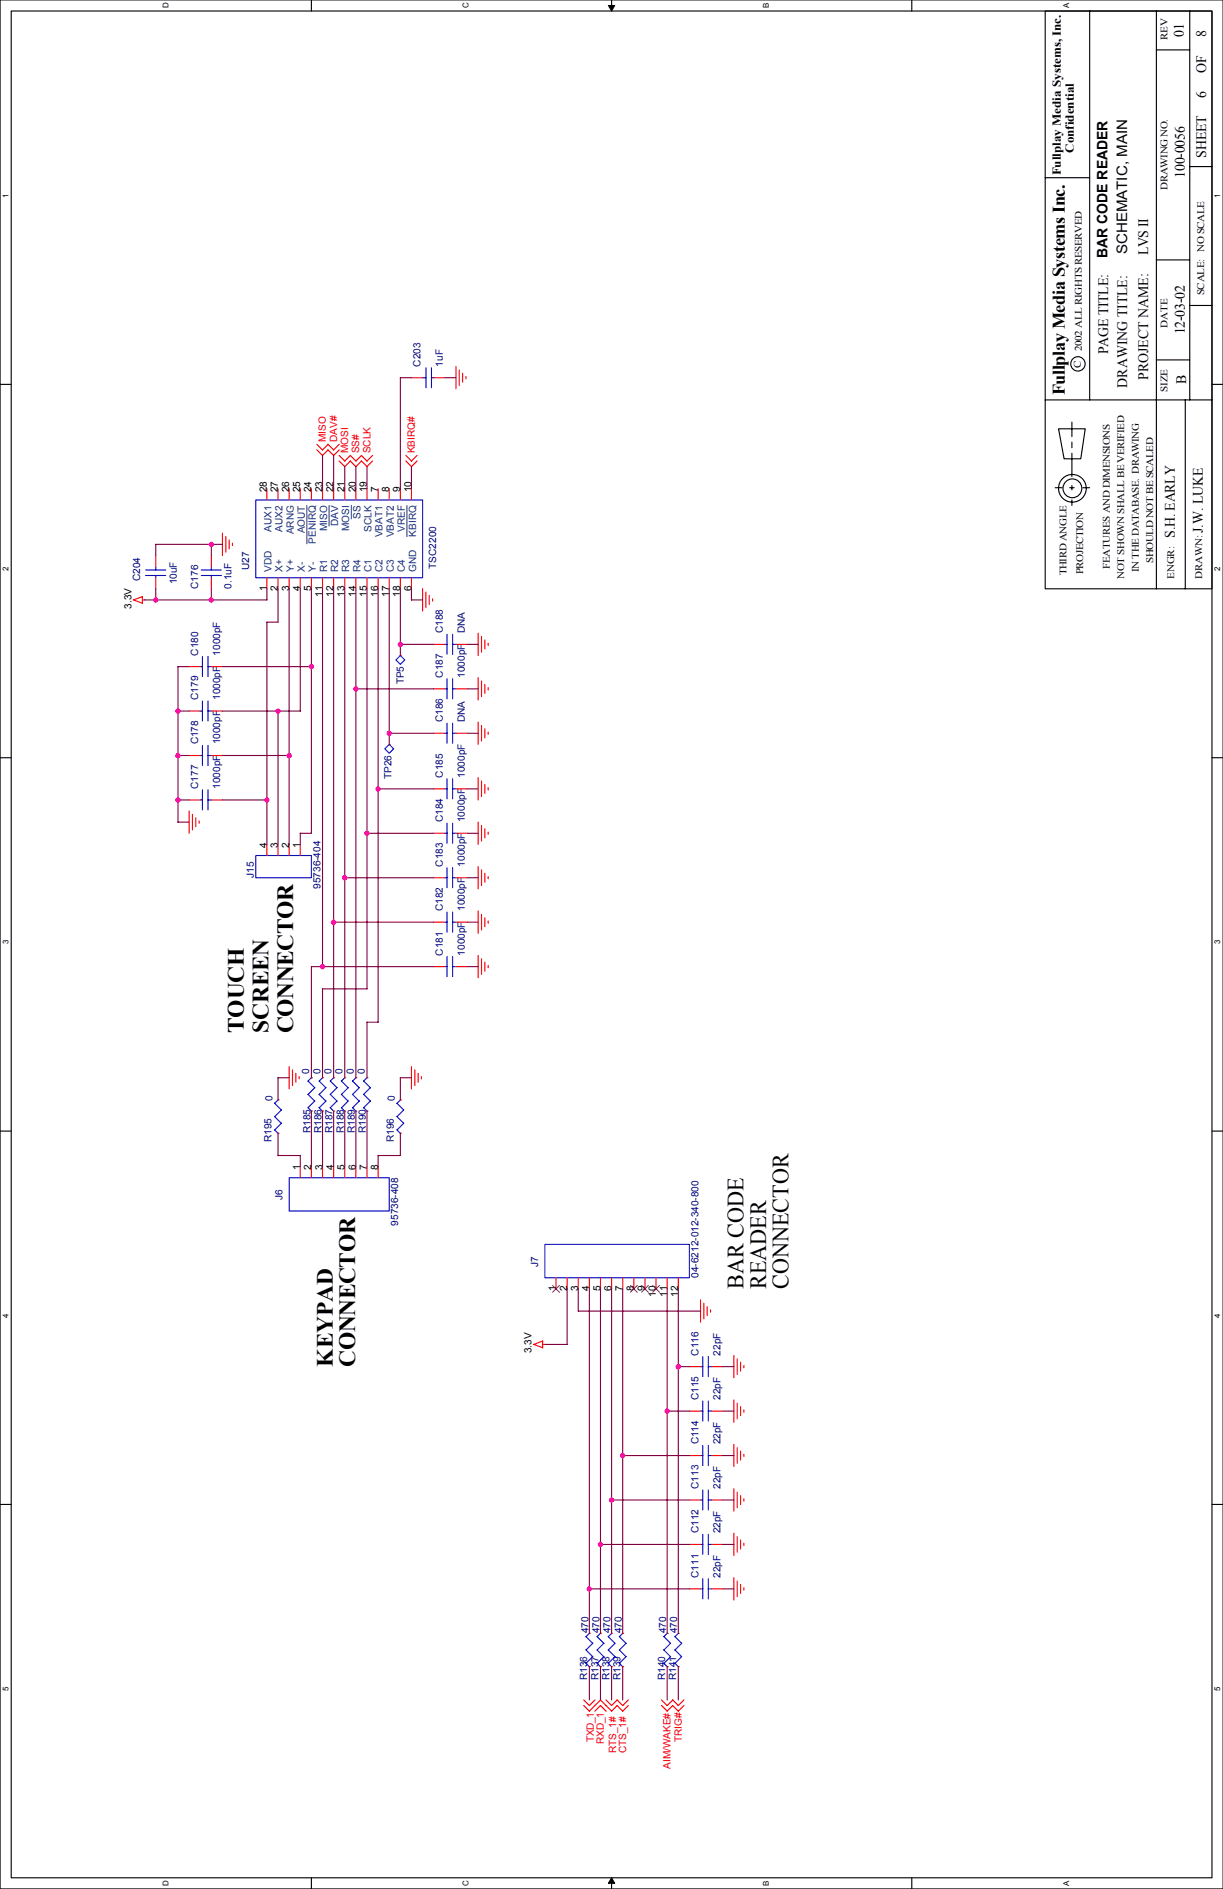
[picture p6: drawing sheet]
<svg xmlns="http://www.w3.org/2000/svg" width="279mm" height="432mm" viewBox="0 0 279 432" stroke-linecap="round" stroke-linejoin="round" font-family="sans-serif">
<path d="M0 0h279.4v431.8h-279.4zM2.6 2.5h274.3v426.7h-274.3z" fill="none" stroke="#000" stroke-width=".25"/>
<g fill="#fff">
<path d="M.3 385.6h2v1h-2z"/>
<path d="M277.1 385.6h2.1v1h-2.1z"/>
</g>
<path d="M0 343.9h2.6M276.9 343.9h2.5" fill="none" stroke="#000" stroke-width=".25"/>
<g fill="#fff">
<path d="M.3 300.2h2v1h-2z"/>
<path d="M277.1 300.2h2.1v1h-2.1z"/>
</g>
<path d="M0 258.6h2.6M276.9 258.6h2.5" fill="none" stroke="#000" stroke-width=".25"/>
<g fill="#fff">
<path d="M.3 214.9h2v1h-2z"/>
<path d="M277.1 214.9h2.1v1h-2.1z"/>
</g>
<path d="M0 173.2h2.6M276.9 173.2h2.5" fill="none" stroke="#000" stroke-width=".25"/>
<g fill="#fff">
<path d="M.3 129.5h2v1h-2z"/>
<path d="M277.1 129.5h2.1v1h-2.1z"/>
</g>
<path d="M0 87.9h2.6M276.9 87.9h2.5" fill="none" stroke="#000" stroke-width=".25"/>
<g fill="#fff">
<path d="M.3 44.2h2v1h-2z"/>
<path d="M277.1 44.2h2.1v1h-2.1z"/>
<path d="M36.9 429.9h2v1.2h-2z"/>
<path d="M36.9 .6h2v1.3h-2z"/>
<path d="M105.4 429.9h2.1v1.2h-2.1z"/>
<path d="M105.4 .6h2.1v1.3h-2.1z"/>
</g>
<path d="M71.1 0v2.5M71.1 429.2v2.6" fill="none" stroke="#000" stroke-width=".25"/>
<g fill="#fff">
<path d="M174 429.9h2v1.2h-2z"/>
<path d="M174 .7h2v1.2h-2z"/>
</g>
<path d="M139.7 0v2.5M139.7 429.2v2.6" fill="none" stroke="#000" stroke-width=".25"/>
<path d="M139 1.2h1.4l-.7 1.3zM139.7 429.2l.7 1.3h-1.4z" fill="#000" stroke="#000" stroke-width=".23"/>
<g fill="#fff">
<path d="M242.6 429.9h2v1.2h-2z"/>
<path d="M242.6 .7h2v1.2h-2z"/>
</g>
<g fill="none" stroke="#000" stroke-width=".25">
<path d="M208.3 0v2.5M238.8 2.5h38.1v88.9h-38.1zM248.9 2.5v88.9M264.2 2.5v132.1M264.2 11.4h7.6M271.8 2.5v88.9M271.8 38.1h5.1M238.8 40.6h10.1M264.2 59.4h7.6M271.8 69.8h5.1M238.8 91.4v43.2h38.1v-43.2M241.8 98h6.1l-1 6.9h-3.8z"/>
<path d="M244.9 96.5v3.3M264.2 82.3h7.6M270.8 91.4v43.2M241.1 111.5h1.5M244.4 111.5h1M244.9 101.1v1.2M244.9 103.6v5.3M244.9 111v1M244.9 114.3v1.2M247.4 111.5h1.5M208.3 429.2v2.6"/>
<circle cx="246.3" cy="83.2" r="1.64"/>
<circle cx="245" cy="111.6" r="2.15"/>
<circle cx="245" cy="111.6" r="3.2"/>
</g>
<g fill="none" stroke="#f00" stroke-width=".25">
<path d="M94 86.3h2.5M99.1 86.3h2.5M104.2 83.8v5.1M104.9 84.5v3.6M105.7 85.3v2.1M106.4 86.1v.5M61 111.7v2.6M63.5 111.7v2.6M66.1 111.7v2.6M68.6 111.7v2.6M71.1 111.7v2.6M72.4 102.8l1.3 1.3 1.3-1.3"/>
<path d="M72.4 101.6l1.3 1.2 1.3-1.2M73.7 111.7v2.6M74.9 102.8l1.3 1.3 1.3-1.3M74.9 101.6l1.3 1.2 1.3-1.2M76.2 111.7v2.6M77.5 104.1l1.3 1.3 1.3-1.3M77.5 105.4l1.3 1.3 1.3-1.3M78.8 111.7v2.6M80 105.4l1.3 1.3 1.3-1.3M80 104.1l1.3 1.3 1.3-1.3M81.3 111.7v2.6M82.5 105.4l1.3 1.3 1.3-1.3"/>
<path d="M82.5 104.1l1.3 1.3 1.3-1.3M83.8 111.7v2.6M86.4 111.7v2.6M88.9 111.7v2.6M91.5 111.7v2.6M92.7 105.4l1.3 1.3 1.3-1.3M92.7 104.1l1.3 1.3 1.3-1.3M94 111.7v2.6M32.5 136.4v1.5M32.5 137.1h.6M32.6 136.4l-2.1 .7 2 .8M35.6 127v2.5"/>
<path d="M35.6 132.1v2.5M48.3 127v2.5M48.3 132.1v2.5M50.8 121.9v5.1M51.6 122.6v3.6M52.3 123.4v2.1M53.1 124.2v.5M61 132.1v2.5M63.5 132.1v2.5M66.1 132.1v2.5M68.6 132.1v2.5M71.1 132.1v2.5"/>
<path d="M73.7 132.1v2.5M76.2 132.1v2.5M78.8 132.1v2.5M81.3 132.1v2.5M83.8 132.1v2.5M86.4 132.1v2.5M88.9 132.1v2.5M91.5 132.1v2.5M94 132.1v2.5M96.5 134.6v5.1M97.3 135.3v3.6M98.1 136.1v2.1"/>
<path d="M98.8 136.9v.5M43.2 152.4h2.5M48.3 152.4h2.5M91.5 149.8h.1M99.1 147.3h2.5M99.1 157.5h2.5M104.2 147.3h2.5M104.2 157.5h2.5M109.2 144.7v5.1M109.2 154.9v5.1M110 145.5v3.6M110 155.7v3.5"/>
<path d="M110.8 146.3v2M110.8 156.4v2.1M111.5 147v.6M111.5 157.2v.5M43.2 172.7h2.5M43.2 162.5h2.5M48.3 172.7h2.5M48.3 162.5h2.5M88.9 170.2h.1M99.1 167.6h2.5M104.2 167.6h2.5M109.2 165.1v5.1"/>
<path d="M109.2 177.8v5.1M110 165.8v3.6M110 178.5v3.6M110.8 166.6v2.1M110.8 179.3v2.1M111.5 167.3v.6M43.2 185.4v5.1M43.2 182.9h2.5M44 186.1v3.6M44.7 186.9v2.1M45.5 187.7v.5M48.3 182.9h2.5"/>
<path d="M61 193v2.6M63.5 193v2.6M66.1 193v2.6M68.6 193v2.6M99.1 190.5h2.5M99.1 180.3h2.5M104.2 190.5h2.5M104.2 180.3h2.5M109.2 187.9v5.1M109.2 198.1v5.1M110 188.7v3.6M110 198.8v3.6"/>
<path d="M110.8 189.5v2M110.8 199.6v2.1M111.5 180v.6M111.5 190.2v.5M99.1 210.8h2.5M99.1 200.6h2.5M104.2 210.8h2.5M104.2 200.6h2.5M109.2 208.2v5.1M109.2 218.4v5.1M110 209v3.6M110 219.2v3.5"/>
<path d="M110.8 209.8v2M110.8 219.9v2.1M111.5 200.4v.5M111.5 210.5v.6M99.1 221h2.5M104.2 221h2.5M111.5 220.7v.5M63.5 259.1h.1M63.5 251.4h.1M66.1 243.8v5.1M66.8 244.6v3.5M67.6 245.3v2.1"/>
<path d="M68.3 246.1v.5M71.1 254h.1M71.1 246.4h.1M73.7 254h.1M73.7 246.4h.1M76.2 254h.1M76.2 246.4h.1M78.8 254h.1M78.8 246.4h.1M81.3 254h.1M81.3 246.4h.1M83.8 254h.1"/>
<path d="M83.8 246.4h.1M91.5 259.1h.1M91.5 251.4h.1M94 243.8v5.1M94.8 244.6v3.5M95.5 245.3v2.1M96.3 246.1v.5M68.6 266.7v2.5M71.1 266.7v2.5M73.7 266.7v2.5M76.2 266.7v2.5M78.8 266.7v2.5"/>
<path d="M81.3 266.7v2.5M83.8 266.7v2.5M86.4 266.7v2.5M127 292.1v2.5M129.6 292.1v2.5M132.1 292.1v2.5M134.6 292.1v2.5M137.2 292.1v2.5M139.7 292.1v2.5M142.3 292.1v2.5M144.8 292.1v2.5M147.3 292.1v2.5"/>
<path d="M149.9 292.1v2.5M152.4 292.1v2.5M155 292.1v2.5M160 297.1v5.1M160.8 297.9v3.6M161.6 298.7v2M162.3 299.4v.6M121.9 307.3l2.1 .8M121.9 307.3l2.1-.7v1.5M124 307.3h.5M157.5 312.4h2.5M162.6 312.4h2.5"/>
<path d="M167.7 309.8v5.1M167.7 320v5.1M168.4 310.6v3.6M169.2 311.4v2M169.9 312.1v.6M157.5 322.6h2.5M157.5 332.7h2.5M162.6 322.6h2.5M162.6 332.7h2.5M167.7 330.2v5.1M168.4 320.8v3.5M168.4 330.9v3.6"/>
<path d="M169.2 321.5v2.1M169.2 331.7v2.1M169.9 322.3v.5M169.9 332.4v.6M157.5 342.9h2.5M157.5 353h2.5M162.6 342.9h2.5M162.6 353h2.5M167.7 340.3v5.1M167.7 350.5v5.1M168.4 341.1v3.6M168.4 351.2v3.6"/>
<path d="M169.2 341.9v2M169.2 352v2.1M169.9 342.6v.5M169.9 352.8v.5M134.6 373.4h.1M137.2 373.4h.1M139.7 373.4h.1M142.3 373.4h.1M152.4 373.4h.1M155 373.4h.1M157.5 363.2h2.5M162.6 363.2h2.5"/>
<path d="M167.7 360.6v5.1M168.4 361.4v3.6M169.2 362.2v2M169.9 362.9v.6M133.3 389.8l1.3 1.3 2.6-2.5 2.5 2.5 1.3-1.3M133.3 388.6l1.3 1.3 1.3-1.3M134.6 381h.1M135.9 391.2l1.3-1.3 1.3 1.3M137.2 381h.1M138.4 388.6l1.3 1.3 1.3-1.3M139.7 381h.1M141 389.8l1.3 1.3 1.3-1.3"/>
<path d="M141 388.6l1.3 1.3 1.3-1.3M142.3 381h.1M151.1 389.8l1.3 1.3 1.3-1.3 1.3 1.3 1.3-1.3M151.1 388.6l1.3 1.3 1.3-1.3 1.3 1.3 1.3-1.3M152.4 381h.1M155 381h.1"/>
</g>
<g fill="none" stroke="#00f" stroke-width=".25">
<path d="M96.5 86.3h.8M97.3 84.1v4.5M98.6 86.3h.5M98.6 84.1v4.5M58.4 114.3h38.1v17.8h-38.1zM33.3 130.3h4.6M33.3 131.6h4.6M35.6 129.5v.8M35.6 131.5v.6M46 130.3h4.6M46 131.6h4.6M48.3 129.5v.8"/>
<path d="M48.3 131.5v.6M45.7 152.4h.6M46.2 150.1v4.6M47.5 152.4h.8M47.5 150.1v4.6M91.5 149.8l1 1.1-1 1-1.1-1zM101.6 147.3h.6M101.6 157.5h.6M102.1 145v4.6M102.1 155.2v4.5M103.4 147.3h.8M103.4 157.5h.8"/>
<path d="M103.4 145v4.6M103.4 155.2v4.5M45.7 172.7h.6M45.7 162.5h.6M46.2 160.2v4.6M46.2 170.4v4.6M47.5 172.7h.8M47.5 162.5h.8M47.5 160.2v4.6M47.5 170.4v4.6M87.9 171.2l1-1 1 1-1 1zM101.6 167.6h.6"/>
<path d="M102.1 165.3v4.6M102.1 178v4.6M103.4 167.6h.8M103.4 165.3v4.6M103.4 178v4.6M45.7 182.9h.6M46.2 180.6v4.5M47.5 182.9h.8M47.5 180.6v4.5M58.4 195.6h12.7v5h-12.7zM101.6 190.5h.6M101.6 180.3h.6"/>
<path d="M102.1 188.2v4.6M102.1 198.3v4.6M103.4 190.5h.8M103.4 180.3h.8M103.4 188.2v4.6M103.4 198.3v4.6M101.6 210.8h.6M101.6 200.6h.6M102.1 208.5v4.6M102.1 218.7v4.5M103.4 210.8h.8M103.4 200.6h.8"/>
<path d="M103.4 208.5v4.6M103.4 218.7v4.5M101.6 221h.6M103.4 221h.8M62.7 258.3l.8 .8M62.7 255.2l1.6 1.6M62.7 252.2l1.6 1.5-1.5 1.5M63.5 251.4l-.7 .8M64.3 256.8l-1.5 1.5M70.4 253.2l.7 .8M70.4 247.1l1.5 1.5M71.2 246.3l-.8 .8"/>
<path d="M71.9 248.6l-1.5 1.5 1.5 1.6-1.5 1.5M72.9 253.2l.8 .8M72.9 250.1l1.5 1.6M72.9 247.1l1.5 1.5M73.7 246.3l-.8 .8M74.5 251.7l-1.6 1.5M74.5 248.6l-1.6 1.6M75.4 253.2l.8 .8M75.4 247.1l1.6 1.5M76.2 246.3l-.7 .8M77 248.6l-1.6 1.5 1.6 1.6-1.5 1.5M78 253.2l.8 .8"/>
<path d="M78 250.1l1.5 1.6M78 247.1l1.5 1.5M78.8 246.3l-.8 .8M79.5 251.7l-1.5 1.5M79.5 248.6l-1.5 1.6M80.5 253.2l.8 .8M80.5 247.1l1.6 1.5M81.3 246.3l-.8 .8M82.1 248.6l-1.6 1.5 1.6 1.6-1.6 1.5M83.1 253.2l.7 .8M83.1 250.1l1.5 1.6M83.1 247.1l1.5 1.5"/>
<path d="M83.9 246.3l-.8 .8M84.6 251.7l-1.5 1.5M84.6 248.6l-1.5 1.6M90.7 258.3l.8 .8M90.7 252.2l1.5 1.5-1.5 1.5 1.5 1.6M91.5 251.4l-.8 .8M92.2 256.8l-1.5 1.5M66.1 269.2h22.8v7.6h-22.8zM124.5 284.5h33v7.6h-33zM160 312.4h.6M160.5 310.1v4.6M161.8 312.4h.8"/>
<path d="M161.8 310.1v4.6M160 322.6h.6M160 332.7h.6M160.5 320.3v4.5M160.5 330.4v4.6M161.8 322.6h.8M161.8 332.7h.8M161.8 320.3v4.5M161.8 330.4v4.6M160 342.9h.6M160 353h.6M160.5 340.6v4.6"/>
<path d="M160.5 350.7v4.6M161.8 342.9h.8M161.8 353h.8M161.8 340.6v4.6M161.8 350.7v4.6M133.9 377.1l1.5 1.6M134.7 373.3l-.8 .8 1.5 1.5-1.5 1.6M135.4 378.7l-1.5 1.5 .7 .8M136.4 377.1l1.5 1.6M136.4 374.1l1.5 1.5M137.2 373.3l-.8 .8M138 378.7l-1.6 1.5"/>
<path d="M138 375.6l-1.6 1.6M138.9 377.1l1.6 1.6M139.7 373.3l-.8 .8 1.6 1.5-1.5 1.6M140.5 378.7l-1.6 1.5 .8 .8M141.5 377.1l1.5 1.6M141.5 374.1l1.5 1.5M142.3 373.3l-.8 .8M143 378.7l-1.5 1.5M143 375.6l-1.5 1.6M151.6 377.1l1.6 1.6M152.4 373.3l-.8 .8 1.6 1.5-1.5 1.6M153.2 378.7l-1.6 1.5 .8 .8"/>
<path d="M154.2 377.1l1.5 1.6M154.2 374.1l1.5 1.5-1.5 1.6M155 373.3l-.8 .8M155.7 378.7l-1.5 1.5M160 363.2h.6M160.5 360.9v4.6M161.8 363.2h.8M161.8 360.9v4.6M136.4 380.2l.8 .8M141.5 380.2l.8 .8M154.2 380.2l.8 .8"/>
</g>
<path d="M70.1 115.5v8.8M75.2 115.5v4.7M80.3 115.5v3.1M93 115.5v7.2" fill="none" stroke="#004080" stroke-width=".23"/>
<path d="M126.3 293.9l1.5 1.5M127.8 293.8l-1.5 1.6M144 293.9l1.6 1.5M145.6 293.8l-1.6 1.6M146.6 293.9l1.5 1.5M148.1 293.8l-1.5 1.6M149.1 293.9l1.6 1.5M150.7 293.8l-1.6 1.6" fill="none" stroke="#804000" stroke-width=".23"/>
<g fill="none" stroke="#800040" stroke-width=".25">
<path d="M91.5 86.3v25.4M91.5 86.3h2.5M101.6 86.3h2.6M73.7 104.1v7.7M76.2 104.1v7.6M78.8 106.7v5.1M81.3 106.7v5.1M83.8 106.7v5.1M94 106.7v5.1M35.6 124.4h15.2M35.6 124.4v2.6M35.6 134.6v2.6"/>
<path d="M48.3 124.4v2.6M48.3 134.6v2.6M61 134.6v2.5h-28M63.5 134.6v7.6h-2.5M66.1 134.6v58.4M68.6 134.6v28l-17.8-.1M71.1 134.6l.1 55.9h-2.6v2.5M73.7 134.6v86.4M76.2 134.6v111.8M78.8 134.6v111.8M81.3 134.6v111.8M83.8 134.6v91.4h-10.1"/>
<path d="M86.4 134.6v99.1M88.9 134.6v35.6M91.5 134.6v15.2M94 137.1h2.5M94 134.6v2.6M43.2 152.4h-2.6l.1 35.6 2.5-.1M50.8 152.4h20.3M61 142.2v50.8M81.3 157.5h17.8M91.5 147.3h7.6M106.7 147.3h2.6M106.7 157.5h2.6"/>
<path d="M40.6 172.7h2.6M40.6 162.5h2.6M50.8 172.7h15.3M63.5 162.5v30.5M88.9 167.6h10.2M106.7 167.6h2.6M40.6 182.9h2.6M50.8 182.9h10.2M83.8 190.5h15.3M86.4 180.3h12.7M106.7 190.5h2.5M106.7 180.3h2.5"/>
<path d="M76.2 210.8h22.9M78.7 200.6h20.4M106.7 200.6h2.5M106.7 210.8h2.5M73.7 226v20.4M86.4 233.7l-2.6-.1v12.8M99.1 221h-28v25.4M106.7 221h2.5M63.5 259.1v5.1l5.1-.1M66.1 246.4h-2.6v5.1M71.1 254v12.7M73.7 254v12.7"/>
<path d="M76.2 254v12.7M78.8 254v12.7M81.3 254v12.7M83.8 254v12.7M91.5 259v5.1M94 246.4h-2.5v5.1M68.6 264.1v2.6M86.4 264.1v2.6M86.4 264.1h5.1M129.6 294.6v12.7M132.1 294.6v5.1h28M134.6 294.6v78.8"/>
<path d="M137.2 294.6v78.8M139.7 294.6v78.8M142.3 294.6v78.8M152.4 294.6v78.8M155 294.6v78.8M124.5 307.3h5.1M154.9 312.4h2.6M165.1 312.4h2.6M142.2 332.7h15.3M152.4 322.6h5.1M165.1 322.6h2.6M165.1 332.7h2.6"/>
<path d="M137.2 353h20.3M139.7 342.9h17.8M165.1 342.9h2.6M165.1 353h2.6M134.6 363.2h22.9M165.1 363.2h2.6M134.6 381v7.6M137.2 381v7.6M139.7 381v7.6M142.3 381v7.6M152.4 381v7.6M155 381v7.6"/>
</g>
<g fill="#f0f" stroke="#f0f" stroke-width=".25">
<circle cx="142.2" cy="332.7" r=".5"/>
<circle cx="152.4" cy="322.6" r=".5"/>
<circle cx="154.9" cy="312.4" r=".5"/>
<circle cx="139.7" cy="342.9" r=".5"/>
<circle cx="137.2" cy="353.1" r=".5"/>
<circle cx="134.6" cy="363.2" r=".5"/>
<circle cx="48.3" cy="137.2" r=".5"/>
<circle cx="66" cy="172.7" r=".5"/>
<circle cx="71.1" cy="152.4" r=".5"/>
<circle cx="35.6" cy="137.2" r=".5"/>
<circle cx="40.6" cy="162.6" r=".5"/>
<circle cx="40.6" cy="182.9" r=".5"/>
<circle cx="40.6" cy="172.7" r=".5"/>
<circle cx="63.5" cy="162.6" r=".5"/>
<circle cx="61" cy="182.9" r=".5"/>
<circle cx="88.9" cy="167.6" r=".5"/>
<circle cx="73.7" cy="221" r=".5"/>
<circle cx="91.4" cy="147.3" r=".5"/>
<circle cx="48.3" cy="124.5" r=".5"/>
<circle cx="76.2" cy="210.8" r=".5"/>
<circle cx="78.7" cy="200.7" r=".5"/>
<circle cx="81.3" cy="157.5" r=".5"/>
<circle cx="83.8" cy="190.5" r=".5"/>
<circle cx="86.4" cy="180.3" r=".5"/>
</g>
<g font-size="5.3">
<text x="55.7" y="236.2" transform="rotate(-90 55.7 236.2)">TOUCH</text>
<text x="61.3" y="236.2" transform="rotate(-90 61.3 236.2)">SCREEN</text>
<text x="67" y="236.2" transform="rotate(-90 67 236.2)">CONNECTOR</text>
<text x="169.9" y="294.6" transform="rotate(-90 169.9 294.6)">BAR CODE</text>
<text x="175" y="294.6" transform="rotate(-90 175 294.6)">READER</text>
<text x="180.2" y="294.6" transform="rotate(-90 180.2 294.6)">CONNECTOR</text>
<text x="76" y="312.4" transform="rotate(-90 76 312.4)">KEYPAD</text>
<text x="81.2" y="312.4" transform="rotate(-90 81.2 312.4)">CONNECTOR</text>
</g>
<text font-size="4.1" x="243.3" y="90.4" transform="rotate(-90 243.3 90.4)">Fullplay Media Systems Inc.</text>
<g font-size="3.3">
<text x="270.4" y="8.4" transform="rotate(-90 270.4 8.4)">01</text>
<text x="275.5" y="8.4" transform="rotate(-90 275.5 8.4)">8</text>
<text x="275.5" y="16.7" transform="rotate(-90 275.5 16.7)">OF</text>
<text x="275.5" y="22.3" transform="rotate(-90 275.5 22.3)">6</text>
<text x="270.7" y="40.6" transform="rotate(-90 270.7 40.6)">100-0056</text>
<text x="275.5" y="36" transform="rotate(-90 275.5 36)">SHEET</text>
<text x="253" y="58.9" transform="rotate(-90 253 58.9)">BAR CODE READER</text>
<text x="257.5" y="58.1" transform="rotate(-90 257.5 58.1)">SCHEMATIC, MAIN</text>
<text x="262.3" y="58.4" transform="rotate(-90 262.3 58.4)">LVS II</text>
<text x="270.7" y="76.4" transform="rotate(-90 270.7 76.4)">12-03-02</text>
<text x="253.2" y="81" transform="rotate(-90 253.2 81)">PAGE TITLE:</text>
<text x="257.5" y="88.6" transform="rotate(-90 257.5 88.6)">DRAWING TITLE:</text>
<text x="262.3" y="86.8" transform="rotate(-90 262.3 86.8)">PROJECT NAME:</text>
<text x="271" y="87.9" transform="rotate(-90 271 87.9)">B</text>
<text x="268.4" y="122.9" transform="rotate(-90 268.4 122.9)">S.H. EARLY</text>
<text x="274.8" y="121.9" transform="rotate(-90 274.8 121.9)">J.W. LUKE</text>
</g>
<g font-size="2.8">
<text x="245.3" y="34.9" transform="rotate(-90 245.3 34.9)">Confidential</text>
<text x="242.3" y="40.1" transform="rotate(-90 242.3 40.1)">Fullplay Media Systems, Inc.</text>
</g>
<g font-size="2.3">
<text x="266.7" y="9.1" transform="rotate(-90 266.7 9.1)">REV</text>
<text x="266.7" y="43.4" transform="rotate(-90 266.7 43.4)">DRAWING NO.</text>
<text x="275.1" y="67.5" transform="rotate(-90 275.1 67.5)">SCALE: NO SCALE</text>
<text x="266.7" y="74.9" transform="rotate(-90 266.7 74.9)">DATE</text>
<text x="247.2" y="80.2" transform="rotate(-90 247.2 80.2)">2002 ALL RIGHTS RESERVED</text>
<text x="246.9" y="84.1" transform="rotate(-90 246.9 84.1)">C</text>
<text x="266.7" y="89.6" transform="rotate(-90 266.7 89.6)">SIZE</text>
<text x="61" y="112.5" transform="rotate(-90 61 112.5)">28</text>
<text x="63.5" y="112.5" transform="rotate(-90 63.5 112.5)">27</text>
<text x="66" y="112.5" transform="rotate(-90 66 112.5)">26</text>
<text x="68.6" y="112.5" transform="rotate(-90 68.6 112.5)">25</text>
<text x="71.1" y="112.5" transform="rotate(-90 71.1 112.5)">24</text>
<text x="73.7" y="112.5" transform="rotate(-90 73.7 112.5)">23</text>
<text x="76.2" y="112.5" transform="rotate(-90 76.2 112.5)">22</text>
<text x="78.7" y="112.5" transform="rotate(-90 78.7 112.5)">21</text>
<text x="81.3" y="112.5" transform="rotate(-90 81.3 112.5)">20</text>
<text x="83.8" y="112.5" transform="rotate(-90 83.8 112.5)">19</text>
<text x="86.4" y="112.5" transform="rotate(-90 86.4 112.5)">7</text>
<text x="88.9" y="112.5" transform="rotate(-90 88.9 112.5)">8</text>
<text x="91.4" y="112.5" transform="rotate(-90 91.4 112.5)">9</text>
<text x="94" y="112.5" transform="rotate(-90 94 112.5)">10</text>
<text x="243.6" y="131.6" transform="rotate(-90 243.6 131.6)">THIRD ANGLE</text>
<text x="247.4" y="131.3" transform="rotate(-90 247.4 131.3)">PROJECTION</text>
<text x="253.5" y="130" transform="rotate(-90 253.5 130)">FEATURES AND DIMENSIONS</text>
<text x="260.1" y="130.8" transform="rotate(-90 260.1 130.8)">IN THE DATABASE. DRAWING</text>
<text x="263.4" y="128.8" transform="rotate(-90 263.4 128.8)">SHOULD NOT BE SCALED</text>
<text x="61" y="135.1" transform="rotate(-90 61 135.1)">1</text>
<text x="63.5" y="135.1" transform="rotate(-90 63.5 135.1)">2</text>
<text x="66" y="135.1" transform="rotate(-90 66 135.1)">3</text>
<text x="68.6" y="135.1" transform="rotate(-90 68.6 135.1)">4</text>
<text x="71.1" y="135.1" transform="rotate(-90 71.1 135.1)">5</text>
<text x="73.7" y="136.4" transform="rotate(-90 73.7 136.4)">11</text>
<text x="76.2" y="136.4" transform="rotate(-90 76.2 136.4)">12</text>
<text x="78.7" y="136.4" transform="rotate(-90 78.7 136.4)">13</text>
<text x="81.3" y="136.4" transform="rotate(-90 81.3 136.4)">14</text>
<text x="83.8" y="136.4" transform="rotate(-90 83.8 136.4)">15</text>
<text x="86.4" y="136.4" transform="rotate(-90 86.4 136.4)">16</text>
<text x="88.9" y="136.4" transform="rotate(-90 88.9 136.4)">17</text>
<text x="91.4" y="136.4" transform="rotate(-90 91.4 136.4)">18</text>
<text x="94" y="135.1" transform="rotate(-90 94 135.1)">6</text>
<text x="256.8" y="132.3" transform="rotate(-90 256.8 132.3)">NOT SHOWN SHALL BE VERIFIED</text>
<text x="268.3" y="132.3" transform="rotate(-90 268.3 132.3)">ENGR:</text>
<text x="274.6" y="132.3" transform="rotate(-90 274.6 132.3)">DRAWN:</text>
<text x="30" y="139.2" transform="rotate(-90 30 139.2)">3.3V</text>
<text x="61" y="193.8" transform="rotate(-90 61 193.8)">4</text>
<text x="63.5" y="193.8" transform="rotate(-90 63.5 193.8)">3</text>
<text x="66" y="193.8" transform="rotate(-90 66 193.8)">2</text>
<text x="68.6" y="193.8" transform="rotate(-90 68.6 193.8)">1</text>
<text x="68.6" y="267.4" transform="rotate(-90 68.6 267.4)">1</text>
<text x="71.1" y="267.4" transform="rotate(-90 71.1 267.4)">2</text>
<text x="73.7" y="267.4" transform="rotate(-90 73.7 267.4)">3</text>
<text x="76.2" y="267.4" transform="rotate(-90 76.2 267.4)">4</text>
<text x="78.7" y="267.4" transform="rotate(-90 78.7 267.4)">5</text>
<text x="81.3" y="267.4" transform="rotate(-90 81.3 267.4)">6</text>
<text x="83.8" y="267.4" transform="rotate(-90 83.8 267.4)">7</text>
<text x="86.4" y="267.4" transform="rotate(-90 86.4 267.4)">8</text>
<text x="127" y="295.1" transform="rotate(-90 127 295.1)">1</text>
<text x="129.5" y="295.1" transform="rotate(-90 129.5 295.1)">2</text>
<text x="132.1" y="295.1" transform="rotate(-90 132.1 295.1)">3</text>
<text x="134.6" y="295.1" transform="rotate(-90 134.6 295.1)">4</text>
<text x="137.2" y="295.1" transform="rotate(-90 137.2 295.1)">5</text>
<text x="139.7" y="295.1" transform="rotate(-90 139.7 295.1)">6</text>
<text x="142.2" y="295.1" transform="rotate(-90 142.2 295.1)">7</text>
<text x="144.8" y="295.1" transform="rotate(-90 144.8 295.1)">8</text>
<text x="147.3" y="295.1" transform="rotate(-90 147.3 295.1)">9</text>
<text x="149.9" y="296.4" transform="rotate(-90 149.9 296.4)">10</text>
<text x="152.4" y="296.4" transform="rotate(-90 152.4 296.4)">11</text>
<text x="154.9" y="296.4" transform="rotate(-90 154.9 296.4)">12</text>
<text x="121.5" y="309.4" transform="rotate(-90 121.5 309.4)">3.3V</text>
</g>
<g font-size="2.3" fill="#000080">
<text x="96.1" y="83.8" transform="rotate(-90 96.1 83.8)">C203</text>
<text x="101.1" y="83.8" transform="rotate(-90 101.1 83.8)">1uF</text>
<text x="56.9" y="130.3" transform="rotate(-90 56.9 130.3)">U27</text>
<text x="99.6" y="130" transform="rotate(-90 99.6 130)">TSC2200</text>
<text x="32" y="132.8" transform="rotate(-90 32 132.8)">C204</text>
<text x="40.4" y="133.6" transform="rotate(-90 40.4 133.6)">10uF</text>
<text x="45.3" y="134.6" transform="rotate(-90 45.3 134.6)">C176</text>
<text x="52.9" y="134.6" transform="rotate(-90 52.9 134.6)">0.1uF</text>
<text x="45.3" y="149.8" transform="rotate(-90 45.3 149.8)">C180</text>
<text x="50.3" y="149.8" transform="rotate(-90 50.3 149.8)">1000pF</text>
<text x="101.1" y="144.8" transform="rotate(-90 101.1 144.8)">C188</text>
<text x="106.2" y="144.8" transform="rotate(-90 106.2 144.8)">DNA</text>
<text x="101.1" y="154.9" transform="rotate(-90 101.1 154.9)">C187</text>
<text x="106.2" y="154.9" transform="rotate(-90 106.2 154.9)">1000pF</text>
<text x="45.3" y="160" transform="rotate(-90 45.3 160)">C179</text>
<text x="50.3" y="160" transform="rotate(-90 50.3 160)">1000pF</text>
<text x="92.2" y="156.4" transform="rotate(-90 92.2 156.4)">TP5</text>
<text x="101.1" y="165.1" transform="rotate(-90 101.1 165.1)">C186</text>
<text x="106.2" y="165.1" transform="rotate(-90 106.2 165.1)">DNA</text>
<text x="45.3" y="170.2" transform="rotate(-90 45.3 170.2)">C178</text>
<text x="50.3" y="170.2" transform="rotate(-90 50.3 170.2)">1000pF</text>
<text x="89.5" y="178" transform="rotate(-90 89.5 178)">TP26</text>
<text x="101.1" y="177.8" transform="rotate(-90 101.1 177.8)">C185</text>
<text x="106.2" y="177.8" transform="rotate(-90 106.2 177.8)">1000pF</text>
<text x="45.3" y="180.3" transform="rotate(-90 45.3 180.3)">C177</text>
<text x="50.3" y="180.3" transform="rotate(-90 50.3 180.3)">1000pF</text>
<text x="101.1" y="187.9" transform="rotate(-90 101.1 187.9)">C184</text>
<text x="106.2" y="187.9" transform="rotate(-90 106.2 187.9)">1000pF</text>
<text x="58" y="200.6" transform="rotate(-90 58 200.6)">J15</text>
<text x="73.2" y="203.2" transform="rotate(-90 73.2 203.2)">95736-404</text>
<text x="101.1" y="198.1" transform="rotate(-90 101.1 198.1)">C183</text>
<text x="106.2" y="198.1" transform="rotate(-90 106.2 198.1)">1000pF</text>
<text x="101.1" y="208.3" transform="rotate(-90 101.1 208.3)">C182</text>
<text x="106.2" y="208.3" transform="rotate(-90 106.2 208.3)">1000pF</text>
<text x="101.1" y="218.4" transform="rotate(-90 101.1 218.4)">C181</text>
<text x="106.2" y="218.4" transform="rotate(-90 106.2 218.4)">1000pF</text>
<text x="70.7" y="245.6" transform="rotate(-90 70.7 245.6)">0</text>
<text x="73.2" y="245.6" transform="rotate(-90 73.2 245.6)">0</text>
<text x="75.7" y="245.6" transform="rotate(-90 75.7 245.6)">0</text>
<text x="78.3" y="245.6" transform="rotate(-90 78.3 245.6)">0</text>
<text x="80.8" y="245.6" transform="rotate(-90 80.8 245.6)">0</text>
<text x="83.4" y="245.6" transform="rotate(-90 83.4 245.6)">0</text>
<text x="62.3" y="251.7" transform="rotate(-90 62.3 251.7)">0</text>
<text x="90.2" y="251.7" transform="rotate(-90 90.2 251.7)">0</text>
<text x="62" y="261.1" transform="rotate(-90 62 261.1)">R195</text>
<text x="70.9" y="259.1" transform="rotate(-90 70.9 259.1)">R185</text>
<text x="73.4" y="259.1" transform="rotate(-90 73.4 259.1)">R186</text>
<text x="76" y="259.1" transform="rotate(-90 76 259.1)">R187</text>
<text x="78.5" y="259.1" transform="rotate(-90 78.5 259.1)">R188</text>
<text x="81.1" y="259.1" transform="rotate(-90 81.1 259.1)">R189</text>
<text x="83.6" y="259.1" transform="rotate(-90 83.6 259.1)">R190</text>
<text x="90" y="261.1" transform="rotate(-90 90 261.1)">R196</text>
<text x="64.6" y="274.3" transform="rotate(-90 64.6 274.3)">J6</text>
<text x="91" y="280.1" transform="rotate(-90 91 280.1)">95736-408</text>
<text x="123" y="289.5" transform="rotate(-90 123 289.5)">J7</text>
<text x="159.6" y="292.1" transform="rotate(-90 159.6 292.1)">04-6212-012-340-800</text>
<text x="159.6" y="309.9" transform="rotate(-90 159.6 309.9)">C116</text>
<text x="164.6" y="309.9" transform="rotate(-90 164.6 309.9)">22pF</text>
<text x="159.6" y="320" transform="rotate(-90 159.6 320)">C115</text>
<text x="164.6" y="320" transform="rotate(-90 164.6 320)">22pF</text>
<text x="159.6" y="330.2" transform="rotate(-90 159.6 330.2)">C114</text>
<text x="164.6" y="330.2" transform="rotate(-90 164.6 330.2)">22pF</text>
<text x="159.6" y="340.3" transform="rotate(-90 159.6 340.3)">C113</text>
<text x="164.6" y="340.3" transform="rotate(-90 164.6 340.3)">22pF</text>
<text x="159.6" y="350.5" transform="rotate(-90 159.6 350.5)">C112</text>
<text x="164.6" y="350.5" transform="rotate(-90 164.6 350.5)">22pF</text>
<text x="159.6" y="360.7" transform="rotate(-90 159.6 360.7)">C111</text>
<text x="164.6" y="360.7" transform="rotate(-90 164.6 360.7)">22pF</text>
<text x="134.4" y="373.4" transform="rotate(-90 134.4 373.4)">470</text>
<text x="136.9" y="373.4" transform="rotate(-90 136.9 373.4)">470</text>
<text x="139.5" y="373.4" transform="rotate(-90 139.5 373.4)">470</text>
<text x="142" y="373.4" transform="rotate(-90 142 373.4)">470</text>
<text x="152.2" y="373.4" transform="rotate(-90 152.2 373.4)">470</text>
<text x="154.7" y="373.4" transform="rotate(-90 154.7 373.4)">470</text>
<text x="134.2" y="384" transform="rotate(-90 134.2 384)">R136</text>
<text x="136.7" y="384" transform="rotate(-90 136.7 384)">R137</text>
<text x="139.2" y="384" transform="rotate(-90 139.2 384)">R138</text>
<text x="141.8" y="384" transform="rotate(-90 141.8 384)">R139</text>
<text x="151.9" y="384" transform="rotate(-90 151.9 384)">R140</text>
<text x="154.5" y="384" transform="rotate(-90 154.5 384)">R141</text>
</g>
<g font-size="2.3" fill="#f00">
<text x="74.5" y="101.1" transform="rotate(-90 74.5 101.1)">MISO</text>
<text x="77" y="101.1" transform="rotate(-90 77 101.1)">DAV#</text>
<text x="79.5" y="103.6" transform="rotate(-90 79.5 103.6)">MOSI</text>
<text x="82.1" y="103.6" transform="rotate(-90 82.1 103.6)">SS#</text>
<text x="84.6" y="103.6" transform="rotate(-90 84.6 103.6)">SCLK</text>
<text x="94.8" y="103.6" transform="rotate(-90 94.8 103.6)">KBIRQ#</text>
<text x="135.7" y="398.3" transform="rotate(-90 135.7 398.3)">TXD_1</text>
<text x="138" y="398.8" transform="rotate(-90 138 398.8)">RXD_1</text>
<text x="140.8" y="400.8" transform="rotate(-90 140.8 400.8)">RTS_1#</text>
<text x="143" y="400.8" transform="rotate(-90 143 400.8)">CTS_1#</text>
<text x="155.7" y="398.3" transform="rotate(-90 155.7 398.3)">TRIG#</text>
<text x="153.2" y="404.3" transform="rotate(-90 153.2 404.3)">AIM/WAKE#</text>
</g>
<g font-size="2.3" fill="#004080">
<text x="82.3" y="118.6" transform="rotate(-90 82.3 118.6)">SS</text>
<text x="62" y="121.5" transform="rotate(-90 62 121.5)">AUX1</text>
<text x="64.6" y="121.5" transform="rotate(-90 64.6 121.5)">AUX2</text>
<text x="67.1" y="122.2" transform="rotate(-90 67.1 122.2)">ARNG</text>
<text x="69.6" y="121.9" transform="rotate(-90 69.6 121.9)">AOUT</text>
<text x="72.2" y="124.3" transform="rotate(-90 72.2 124.3)">PENIRQ</text>
<text x="74.7" y="121.4" transform="rotate(-90 74.7 121.4)">MISO</text>
<text x="77.3" y="120.2" transform="rotate(-90 77.3 120.2)">DAV</text>
<text x="79.8" y="121.4" transform="rotate(-90 79.8 121.4)">MOSI</text>
<text x="84.9" y="121.5" transform="rotate(-90 84.9 121.5)">SCLK</text>
<text x="87.4" y="122.8" transform="rotate(-90 87.4 122.8)">VBAT1</text>
<text x="90" y="122.8" transform="rotate(-90 90 122.8)">VBAT2</text>
<text x="92.5" y="121.6" transform="rotate(-90 92.5 121.6)">VREF</text>
<text x="95" y="122.7" transform="rotate(-90 95 122.7)">KBIRQ</text>
<text x="62" y="130.8" transform="rotate(-90 62 130.8)">VDD</text>
<text x="64.6" y="130.8" transform="rotate(-90 64.6 130.8)">X+</text>
<text x="67.1" y="130.8" transform="rotate(-90 67.1 130.8)">Y+</text>
<text x="69.6" y="130.8" transform="rotate(-90 69.6 130.8)">X-</text>
<text x="72.2" y="130.8" transform="rotate(-90 72.2 130.8)">Y-</text>
<text x="74.7" y="130.8" transform="rotate(-90 74.7 130.8)">R1</text>
<text x="77.3" y="130.8" transform="rotate(-90 77.3 130.8)">R2</text>
<text x="79.8" y="130.8" transform="rotate(-90 79.8 130.8)">R3</text>
<text x="82.3" y="130.8" transform="rotate(-90 82.3 130.8)">R4</text>
<text x="84.9" y="130.8" transform="rotate(-90 84.9 130.8)">C1</text>
<text x="87.4" y="130.8" transform="rotate(-90 87.4 130.8)">C2</text>
<text x="90" y="130.8" transform="rotate(-90 90 130.8)">C3</text>
<text x="92.5" y="130.8" transform="rotate(-90 92.5 130.8)">C4</text>
<text x="95" y="130.8" transform="rotate(-90 95 130.8)">GND</text>
</g>
<g font-size="1.8">
<text x="38.5" y="1.9" transform="rotate(-90 38.5 1.9)">D</text>
<text x="107.1" y="1.9" transform="rotate(-90 107.1 1.9)">C</text>
<text x="175.6" y="1.9" transform="rotate(-90 175.6 1.9)">B</text>
<text x="244.2" y="1.9" transform="rotate(-90 244.2 1.9)">A</text>
<text x="1.9" y="45.2" transform="rotate(-90 1.9 45.2)">1</text>
<text x="278.8" y="45.2" transform="rotate(-90 278.8 45.2)">1</text>
<text x="1.9" y="130.5" transform="rotate(-90 1.9 130.5)">2</text>
<text x="278.8" y="130.5" transform="rotate(-90 278.8 130.5)">2</text>
<text x="1.9" y="215.9" transform="rotate(-90 1.9 215.9)">3</text>
<text x="278.8" y="215.9" transform="rotate(-90 278.8 215.9)">3</text>
<text x="1.9" y="301.2" transform="rotate(-90 1.9 301.2)">4</text>
<text x="278.8" y="301.2" transform="rotate(-90 278.8 301.2)">4</text>
<text x="1.9" y="386.6" transform="rotate(-90 1.9 386.6)">5</text>
<text x="278.8" y="386.6" transform="rotate(-90 278.8 386.6)">5</text>
<text x="38.5" y="431.1" transform="rotate(-90 38.5 431.1)">D</text>
<text x="107.1" y="431.1" transform="rotate(-90 107.1 431.1)">C</text>
<text x="175.6" y="431.1" transform="rotate(-90 175.6 431.1)">B</text>
<text x="244.2" y="431.1" transform="rotate(-90 244.2 431.1)">A</text>
</g>
</svg>
